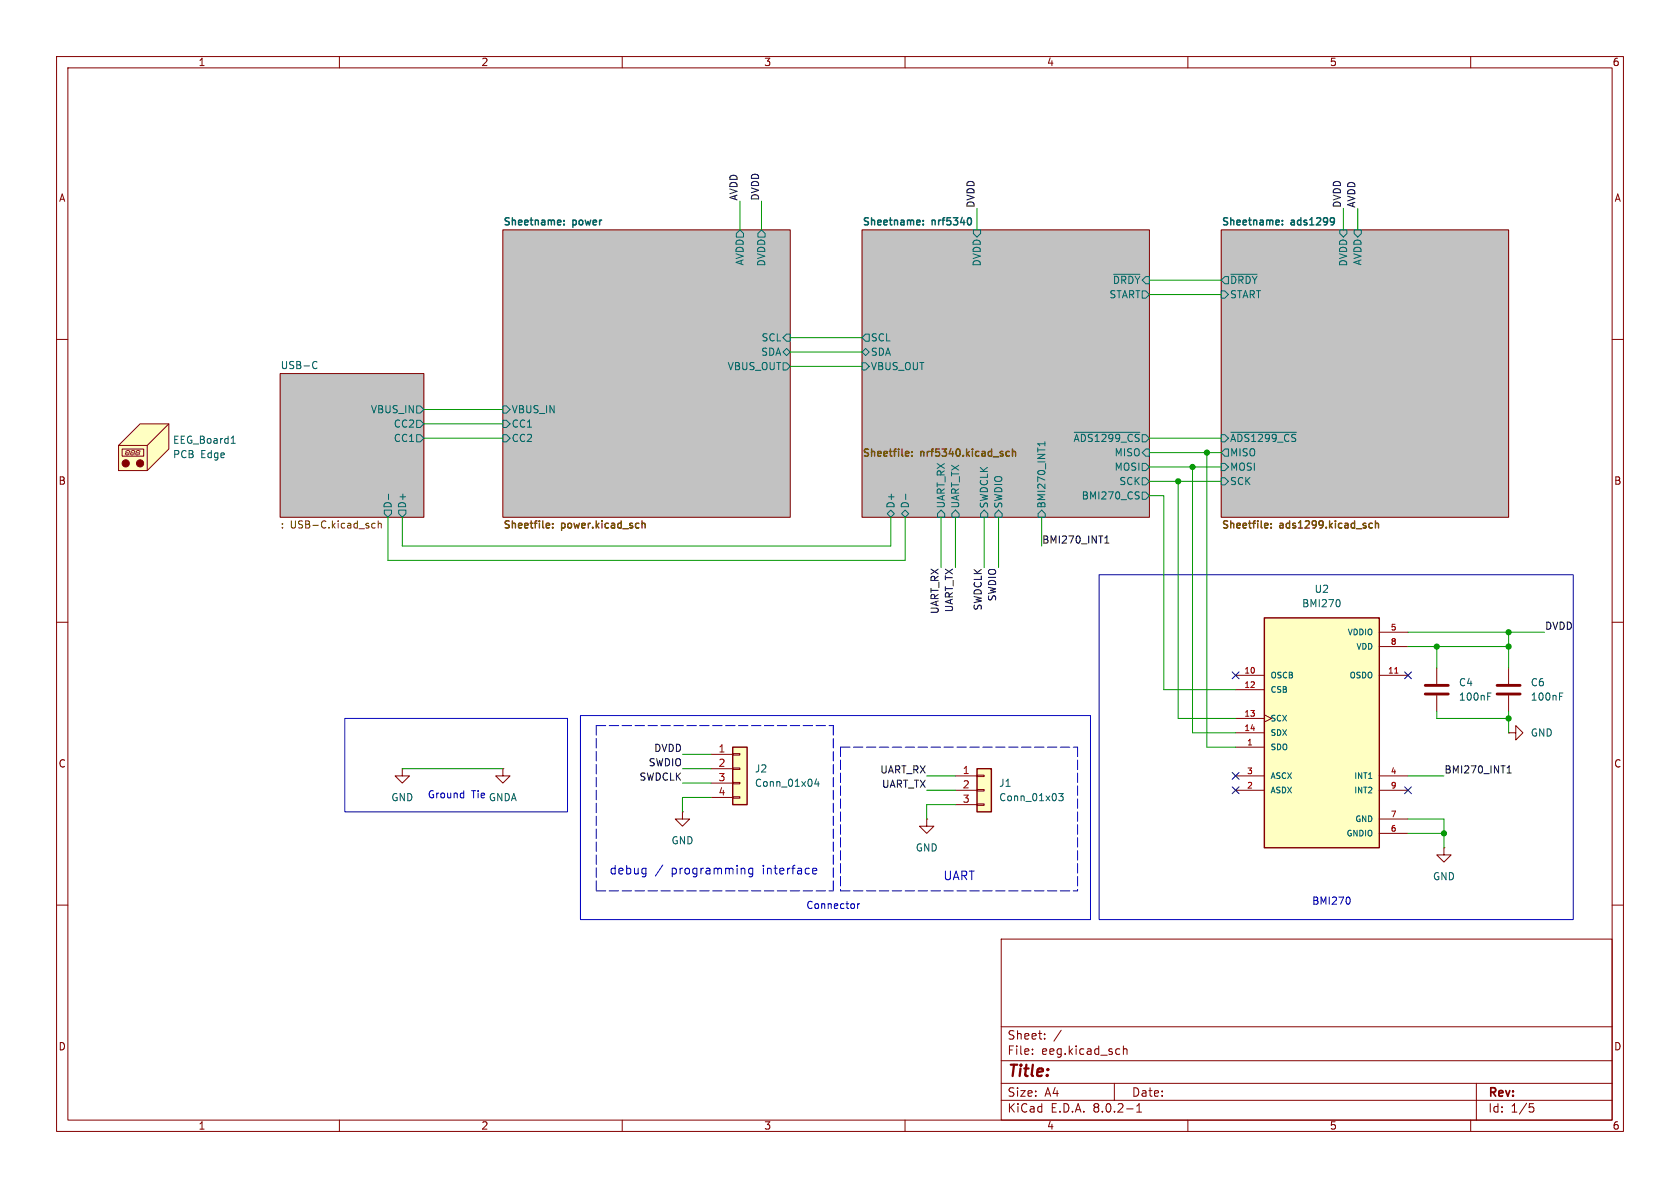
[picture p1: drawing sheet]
<svg xmlns="http://www.w3.org/2000/svg" width="297mm" height="210mm" viewBox="0 0 297 210" stroke-linecap="round" stroke-linejoin="round" font-family="sans-serif">
<g fill="none" stroke="#840000" stroke-width=".18">
<path d="M10 10h277v190h-277zM12 12h273v186h-273zM60 10v2M110 10v2M160 10v2M210 10v2M260 10v2M10 60h2M88.9 40.6h50.8v50.8h-50.8zM152.4 40.6h50.8v50.8h-50.8zM215.9 40.6h50.8v50.8h-50.8zM285 60h2"/>
<path d="M49.5 66h25.4v25.4h-25.4zM10 110h2M266.7 118.1v2.8M285 110h2M71.1 135.9v1.3h1.3l-1.3 1.2-1.3-1.2h1.3M71.1 135.9h.1M266.7 122.9v2.8M10 160h2M285 160h2M177 166h108v32h-108zM60 198v2M110 198v2"/>
<path d="M160 198v2M177 194.5h108M177 191.5h108M177 187.5h108M177 181.5h108M182.5 186.3v.1M182.5 185.5v.1M184.7 183.6v.1M184.7 182.8v.1M187.6 182.1l-1.3 2M197 191.5v3M198.6 184.9v1.5"/>
<path d="M198.6 185.5l.2-.1 .4 .1v.9M199.2 196h1.1M201 196.6h.8M201 195.5l.4-.4v1.5M210 198v2M260 198v2M261 191.5v6.5M270.4 195.1h.7M270.5 195.7h.4l.3 .3-.2 .5-.5 .1"/>
</g>
<g fill="#c2c2c2" stroke="#c2c2c2" stroke-width=".18">
<path d="M152.4 40.6h50.8v50.8h-50.8z"/>
<path d="M88.9 40.6h50.8v50.8h-50.8z"/>
<path d="M49.5 66h25.4v25.4h-25.4z"/>
<path d="M215.9 40.6h50.8v50.8h-50.8z"/>
</g>
<g fill="none" stroke="#006464" stroke-width=".18">
<path d="M130.8 40.6l.6 .7v.6h-1.2v-.6zM134.6 40.6l.7 .7v.6h-1.3v-.6zM139.1 59.1h.6v1.2h-.6l-.7-.6zM153 59.1h.7v1.2h-.7l-.6-.6zM172.1 40.6h1.3v.7l-.7 .6-.6-.6zM196.9 48.5h4.6M201.9 51.4h.7l.6 .7-.6 .6h-.7zM215.9 49.5l.6-.6h.7v1.3h-.7zM215.9 51.4h.6l.7 .7-.7 .6h-.6zM217.6 48.5h4.6M236.9 40.6h1.2v.7l-.6 .6-.6-.6zM239.4 40.6h1.3v.7l-.7 .6-.6-.6z"/>
<path d="M55.5 64l.3-.1 .2 .1M56 65l-.2 .2-.3-.1M73.7 76.8h.6l.6 .7-.6 .6h-.6zM73.7 74.3h.6l.6 .6-.6 .7h-.6zM73.7 71.8h.6l.6 .6-.6 .6h-.6zM88.9 74.3h.6l.7 .6-.7 .7h-.6zM88.9 76.8h.6l.7 .7-.7 .6h-.6zM88.9 71.8h.6l.7 .6-.7 .6h-.6zM138.4 62.2l.7-.6 .6 .6-.6 .7zM138.4 64.1h.7l.6 .7-.6 .6h-.7zM152.4 62.2l.6-.6 .7 .6-.7 .7zM152.4 64.1h.6l.7 .7-.7 .6h-.6z"/>
<path d="M184.7 78.1v.7M184.7 78.4h-1.2l.3 .4M189.9 76.4h11.6M202.6 79.4h.6v1.2h-.6l-.7-.6zM215.9 76.8h.6l.7 .7-.7 .6h-.6zM216.5 79.4h.7v1.2h-.7l-.6-.6zM217.6 76.4h11.6M67.9 90.2h1.3v.6l-.6 .6-.7-.6zM68.7 87.3v1M70.5 90.2h1.3v.6l-.7 .6-.6-.6zM156.8 90.8l.7-.6 .6 .6-.6 .6zM159.4 90.8l.6-.6 .7 .6-.7 .6z"/>
<path d="M160.1 87.3v1M166.4 90.2l.6 .6v.6h-1.3v-.6zM168.9 90.2l.6 .6v.6h-1.2v-.6zM174 90.2l.6 .6v.6h-1.2v-.6zM176.5 90.2l.7 .6v.6h-1.3v-.6zM184.1 90.2l.7 .6v.6h-1.3v-.6zM200.9 86.9l.5 .1M201.2 87.6l.2 .2-.2 .4M201.9 81.9h.7l.6 .7-.6 .6h-.7zM201.9 84.5h.7l.6 .6-.6 .6h-.7zM201.9 87h.7l.6 .6-.6 .7h-.7zM215.9 84.5h.6l.7 .6-.7 .6h-.6z"/>
<path d="M215.9 81.9h.6l.7 .7-.7 .6h-.6zM275.7 123.1h.4M275.7 122.5h.6"/>
</g>
<path d="M99.7 39.6v.2M99.7 39v.1M163.2 39.6v.2M163.2 39v.1M171.6 38.6l.1 .4-.1 .6M226.7 39.6v.2M226.7 39v.1M235.8 38.6v.9M235.9 39l-.1 .2" fill="none" stroke="#006464" stroke-width=".25"/>
<g fill="none" stroke="#725600" stroke-width=".25">
<path d="M153.5 79.4h-.4l-.2 .1M154.1 79.4v1.2M157.4 79.4v1.1M158.4 79.4l-.3 .2M158.9 79.4v.1M159.5 79.4v1.1M161.2 79.9v.1M165 79.4l-.3 .2M166.1 79.4h-.7v.6M166.5 79.4h.8l-.4 .5M168.1 79.3l-.3 .9M169.1 79.5l.2-.1 .3 .1"/>
<path d="M170.9 79.4v1.2M171.9 79.4v.1M175.3 79.4v1.2M179 79.4v1.2M179 79.9l.2-.1 .3 .1v.7M90 92.1h-.4l-.2 .1M90.6 92.1v1.2M93.9 92.1v1.1M94.9 92.1l-.3 .2M95.4 92.1v.1M96 92.1v1.1M97.7 93.2v.1"/>
<path d="M97.7 92.6v.1M105.4 92.1v1.2M106.4 92.1v.1M109.8 92.1v1.2M113.5 92.1v1.2M161.2 80.5v.1M217 92.1h-.4l-.2 .1M217.6 92.1v1.2M220.9 92.1v1.1M221.9 92.1l-.3 .2M222.4 92.1v.1M223 92.1v1.1"/>
<path d="M224.7 93.2v.1M224.7 92.6v.1M228 92.1v1.2M229.8 92.3l.1-.2v1.2M230.8 92.2l.1-.1 .5 .1M232 92.2l.2-.1 .4 .1M233.2 92.2l.2-.1 .4 .1M235.1 92.1v1.2M236.1 92.1v.1M239.5 92.1v1.2M243.2 92.1v1.2M243.2 92.6l.1-.1 .3 .1 .1 .7"/>
</g>
<path d="M49.9 93.2v.1M49.9 92.6v.1M66.3 92.6l-.3-.1-.3 .2 .1 .6h.5M66.9 92.6l.1-.1 .3 .1 .1 .7M66.9 92.1v1.2" fill="none" stroke="#725600" stroke-width=".18"/>
<path d="M264.7 122.7h4M264.7 121.2h4" fill="none" stroke="#840000" stroke-width=".51"/>
<path d="M21 78.7l3.8-3.8h5v4.5l-3.8 3.8h-5z" fill="#ffffc2"/>
<g fill="none" stroke="#840000" stroke-width=".18">
<path d="M21 78.7l3.8-3.8h5v4.5l-3.8 3.8h-5zM21.6 79.4h3.8v1.2h-3.8zM22.3 79.7v.3M22.5 79.7h.3M22.9 79.7v.3M23.2 79.7v.3M23.4 79.7h.3M23.8 79.7v.3M24.1 79.7v.3M24.3 79.7h.3M24.7 79.7v.3M26 78.7v4.5"/>
<path d="M29.8 74.9l-3.8 3.8h-5M22.2 80.1l-.1 .2M22.3 80.4h.3M22.4 80.1h.3M22.8 80.1v.3M23.1 80.1v.2M23.2 80.4h.3M23.3 80.1h.3M23.7 80.1v.3M24 80.1v.2M24.1 80.4h.3M24.2 80.1h.3"/>
<path d="M24.6 80.1v.3"/>
</g>
<g fill="#840000" stroke="#840000" stroke-width=".18">
<circle cx="22.2" cy="81.9" r=".63"/>
<circle cx="24.8" cy="81.9" r=".63"/>
</g>
<path d="M40.9 78.4h.7M41.1 77.3l.1-.2v1.3" fill="none" stroke="#006464" stroke-width=".18"/>
<path d="M129.5 132.1h2.6v10.1h-2.6z" fill="#ffffc2"/>
<g fill="none" stroke="#840000" stroke-width=".18">
<path d="M254 118.1v2.8M88.9 135.9v1.3h1.3l-1.3 1.2-1.3-1.2h1.3M88.9 135.9h.1M125.7 133.4h3.8M125.7 135.9h3.8M125.7 138.4h3.8M129.5 138.3h1.3v.3h-1.3zM129.5 135.8h1.3v.2h-1.3zM129.5 133.2h1.3v.3h-1.3zM254 122.9v2.8M120.6 143.5v1.3h1.3l-1.3 1.3-1.2-1.3h1.2M120.6 143.5h.1"/>
<path d="M125.7 141h3.8M129.5 140.8h1.3v.3h-1.3zM163.8 144.8v1.3h1.3l-1.3 1.2-1.2-1.2h1.2M163.8 144.8h.1"/>
</g>
<path d="M129.5 132.1h2.6v10.1h-2.6z" fill="none" stroke="#840000" stroke-width=".25"/>
<path d="M144.3 137.7l-.3 .9h.8M144.6 138.2v.8M263 123.1h.4M263 122.5h.6" fill="none" stroke="#006464" stroke-width=".18"/>
<path d="M252 122.7h4M252 121.2h4" fill="none" stroke="#840000" stroke-width=".51"/>
<path d="M172.7 135.9h2.6v7.6h-2.6z" fill="#ffffc2"/>
<path d="M168.9 137.2h3.8M168.9 139.7h3.8M172.7 139.6h1.3v.2h-1.3zM172.7 137h1.3v.3h-1.3zM266.7 129.5h1.3v-1.2l1.2 1.2-1.2 1.3v-1.3M266.7 129.5h.1M168.9 142.2h3.8M172.7 142.1h1.3v.3h-1.3zM255.3 149.9v1.2h1.2l-1.2 1.3-1.3-1.3h1.3M255.3 149.9h.1" fill="none" stroke="#840000" stroke-width=".18"/>
<path d="M172.7 135.9h2.6v7.6h-2.6z" fill="none" stroke="#840000" stroke-width=".25"/>
<path d="M187.2 140.3h.8l-.5 .5 .4 .1v.5l-.2 .1-.5-.1" fill="none" stroke="#006464" stroke-width=".18"/>
<path d="M223.5 109.2h20.3v40.7h-20.3z" fill="#ffffc2"/>
<path d="M223.5 109.2h20.3v40.7h-20.3z" fill="none" stroke="#840000" stroke-width=".25"/>
<g fill="none" stroke="#840000" stroke-width=".18">
<path d="M218.4 119.4h5.1M243.8 119.4h5.1M243.8 111.8h5.1M243.8 114.3h5.1M218.4 132.1h5.1M218.4 121.9h5.1M218.4 127h5.1M218.4 129.5h5.1M218.4 139.7h5.1M218.4 137.2h5.1M223.5 126.4l1.3 .6-1.3 .6M243.8 139.7h5.1"/>
<path d="M243.8 137.2h5.1M243.8 147.3h5.1M243.8 144.8h5.1"/>
</g>
<path d="M246.6 119h.6" fill="none" stroke="#a90000" stroke-width=".18"/>
<path d="M236.7 106.1l.2 .4-.2 .7" fill="none" stroke="#006464" stroke-width=".18"/>
<path d="M195.3 96h.7M195.3 95.1l.4-.4v1.3M266.4 136.6h.8M266.4 135.7l.4-.3v1.2" fill="none" stroke="#0f0f0f" stroke-width=".18"/>
<g fill="none" stroke="#0000c2" stroke-width=".18">
<path d="M194.3 101.6h83.8v61h-83.8zM61 127h39.3v16.5h-39.3zM82 139.8v1.2M102.6 126.5h90.2v36.1h-90.2zM81.9 140.2l.1 .1M82 141h-.1M133.1 153.5v1.2l-.3 .3-.4-.1M133.1 153.6l-.5-.1-.3 .3v.4l.2 .2h.6M143.7 154.4h.6M143.7 153.6l.5-.1 .2 .3-.7 .2M151.6 159.8v.8M152 159.8l-.4 .2"/>
<path d="M238.5 158.6l.2 .5-.2 .7"/>
</g>
<path d="M105.4 128.3h41.9M105.4 128.3v29.2M147.3 128.3v29.2M148.6 132.1v25.4M148.6 132.1h41.9M190.5 132.1v25.4M105.4 157.5h41.9M148.6 157.5h41.9" fill="none" stroke="#0000c2" stroke-width=".18" stroke-dasharray="1.7 .6"/>
<g fill="none" stroke="#009600" stroke-width=".18">
<path d="M130.8 35.6v5M134.6 35.6v5M172.7 36.8v3.8M237.5 36.8v3.8M240 36.8v3.8M139.7 59.7h12.7M203.2 49.5h12.7M203.2 52.1h12.7M74.9 77.5h14M74.9 72.4h14M74.9 74.9h14M139.7 64.8h12.7"/>
<path d="M139.7 62.2h12.7M203.2 77.5h12.7M68.6 91.4v7.7h91.4v-7.7M71.1 91.4v5.1h86.4v-5.1M166.4 91.4v8.9M168.9 91.4v8.9M174 91.4v8.9M176.5 91.4v8.9M184.1 91.4v5.1M203.2 80h12.7M203.2 85.1h12.7M203.2 82.6h12.7"/>
<path d="M203.2 87.6h2.5v34.3h12.7M208.3 85.1v41.9h10.1M210.8 82.6v46.9h7.6M213.4 80v52.1h5M248.9 111.8h24.1M248.9 114.3h17.8M254 114.3v3.8M266.7 111.8v6.3M71.1 135.9h17.8M120.6 135.9h5.1M120.6 138.4h5.1M120.6 133.4h5.1"/>
<path d="M163.8 139.7h5.1M163.8 137.2h5.1M248.9 137.2h6.4M254 125.7v1.3h12.7M266.7 125.7v3.8M125.7 141h-5.1v2.5M168.9 142.2h-5.1v2.6M248.9 144.8h6.4v5.1M248.9 147.3h6.4"/>
</g>
<path d="M217.8 118.8l1.2 1.2M219 118.8l-1.2 1.2M248.3 118.8l1.2 1.2M249.5 118.8l-1.2 1.2M217.8 136.6l1.2 1.2M217.8 139.1l1.2 1.2M219 136.6l-1.2 1.2M219 139.1l-1.2 1.2M248.3 139.1l1.2 1.2M249.5 139.1l-1.2 1.2" fill="none" stroke="#000084" stroke-width=".18"/>
<g fill="#009600" stroke="#009600" stroke-width=".18">
<circle cx="266.7" cy="127" r=".46"/>
<circle cx="255.3" cy="147.3" r=".46"/>
<circle cx="254" cy="114.3" r=".46"/>
<circle cx="213.4" cy="80" r=".46"/>
<circle cx="208.3" cy="85.1" r=".46"/>
<circle cx="210.8" cy="82.6" r=".46"/>
<circle cx="266.7" cy="111.8" r=".46"/>
<circle cx="266.7" cy="114.3" r=".46"/>
</g>
<text font-size="2.8" fill="#840000" x="178" y="190.9">Title:</text>
<g font-size="2.1" fill="#0000c2">
<text x="107.7" y="154.7">debug</text>
<text x="115.8" y="154.7">/</text>
<text x="118.7" y="154.7">programming</text>
<text x="135" y="154.7">interface</text>
<text x="166.7" y="155.7">UART</text>
</g>
<g font-size="2.1" fill="#840000">
<text x="178" y="184">Sheet:</text>
<text x="178" y="186.7">File:</text>
<text x="184.1" y="186.7">eeg.kicad_sch</text>
<text x="178" y="196.9">KiCad</text>
<text x="178" y="194.1">Size:</text>
<text x="184.7" y="194.1">A4</text>
<text x="185.7" y="196.9">E.D.A.</text>
<text x="193.3" y="196.9">8.0.2-1</text>
<text x="200" y="194.1">Date:</text>
<text x="263" y="194.3">Rev:</text>
<text x="263" y="196.9">Id:</text>
<text x="267.1" y="196.9">1/5</text>
</g>
<g font-size="1.8" fill="#840000">
<text x="35" y="11.9">1</text>
<text x="85" y="11.9">2</text>
<text x="135" y="11.9">3</text>
<text x="185" y="11.9">4</text>
<text x="235" y="11.9">5</text>
<text x="285" y="11.9">6</text>
<text x="10.3" y="35.9">A</text>
<text x="285.3" y="35.9">A</text>
<text x="10.3" y="85.9">B</text>
<text x="285.3" y="85.9">B</text>
<text x="10.3" y="135.9">C</text>
<text x="285.3" y="135.9">C</text>
<text x="10.3" y="185.9">D</text>
<text x="285.3" y="185.9">D</text>
<text x="35" y="199.9">1</text>
<text x="85" y="199.9">2</text>
<text x="135" y="199.9">3</text>
<text x="185" y="199.9">4</text>
<text x="235" y="199.9">5</text>
<text x="285" y="199.9">6</text>
</g>
<g font-size="1.8" fill="#0f0f0f">
<text x="130.5" y="35.6" transform="rotate(-90 130.5 35.6)">AVDD</text>
<text x="134.3" y="35.6" transform="rotate(-90 134.3 35.6)">DVDD</text>
<text x="172.4" y="36.8" transform="rotate(-90 172.4 36.8)">DVDD</text>
<text x="237.1" y="36.8" transform="rotate(-90 237.1 36.8)">DVDD</text>
<text x="239.7" y="36.8" transform="rotate(-90 239.7 36.8)">AVDD</text>
<text x="184.1" y="96.2">BMI270_INT1</text>
<text x="176.2" y="106.4" transform="rotate(-90 176.2 106.4)">SWDIO</text>
<text x="166" y="108.6" transform="rotate(-90 166 108.6)">UART_RX</text>
<text x="168.6" y="108.3" transform="rotate(-90 168.6 108.3)">UART_TX</text>
<text x="173.6" y="108" transform="rotate(-90 173.6 108)">SWDCLK</text>
<text x="273" y="111.4">DVDD</text>
<text x="114.6" y="135.5">SWDIO</text>
<text x="115.5" y="133">DVDD</text>
<text x="155.5" y="136.8">UART_RX</text>
<text x="255.3" y="136.8">BMI270_INT1</text>
<text x="112.9" y="138.1">SWDCLK</text>
<text x="155.8" y="139.4">UART_TX</text>
</g>
<g font-size="1.8" fill="#006464">
<text x="88.9" y="39.9">Sheetname:</text>
<text x="101.3" y="39.9">power</text>
<text x="152.4" y="39.9">Sheetname:</text>
<text x="164.8" y="39.9">nrf5340</text>
<text x="215.9" y="39.9">Sheetname:</text>
<text x="228.3" y="39.9">ads1299</text>
<text x="131.7" y="47" transform="rotate(-90 131.7 47)">AVDD</text>
<text x="135.5" y="47.2" transform="rotate(-90 135.5 47.2)">DVDD</text>
<text x="173.6" y="47.2" transform="rotate(-90 173.6 47.2)">DVDD</text>
<text x="238.4" y="47.2" transform="rotate(-90 238.4 47.2)">DVDD</text>
<text x="240.9" y="47" transform="rotate(-90 240.9 47)">AVDD</text>
<text x="196" y="52.9">START</text>
<text x="196.6" y="50.4">~{DRDY}</text>
<text x="217.4" y="50.4">~{DRDY}</text>
<text x="217.4" y="52.9">START</text>
<text x="49.5" y="65.3">USB-C</text>
<text x="128.5" y="65.6">VBUS_OUT</text>
<text x="134.5" y="63.1">SDA</text>
<text x="134.5" y="60.6">SCL</text>
<text x="153.9" y="60.6">SCL</text>
<text x="153.9" y="63.1">SDA</text>
<text x="153.9" y="65.6">VBUS_OUT</text>
<text x="65.5" y="73.3">VBUS_IN</text>
<text x="69.5" y="75.8">CC2</text>
<text x="90.4" y="75.8">CC1</text>
<text x="90.4" y="73.3">VBUS_IN</text>
<text x="30.5" y="78.7">EEG_Board1</text>
<text x="30.5" y="81.2">PCB</text>
<text x="35.5" y="81.2">Edge</text>
<text x="69.5" y="78.3">CC1</text>
<text x="90.4" y="78.3">CC2</text>
<text x="189.7" y="78.3">~{ADS1299_CS}</text>
<text x="196.9" y="80.9">MISO</text>
<text x="196.9" y="83.4">MOSI</text>
<text x="217.4" y="78.3">~{ADS1299_CS}</text>
<text x="217.4" y="83.4">MOSI</text>
<text x="217.4" y="80.9">MISO</text>
<text x="69.4" y="90" transform="rotate(-90 69.4 90)">D-</text>
<text x="72" y="90" transform="rotate(-90 72 90)">D+</text>
<text x="158.3" y="90" transform="rotate(-90 158.3 90)">D+</text>
<text x="160.9" y="90" transform="rotate(-90 160.9 90)">D-</text>
<text x="167.2" y="90" transform="rotate(-90 167.2 90)">UART_RX</text>
<text x="169.8" y="90" transform="rotate(-90 169.8 90)">UART_TX</text>
<text x="174.9" y="90" transform="rotate(-90 174.9 90)">SWDCLK</text>
<text x="177.4" y="90" transform="rotate(-90 177.4 90)">SWDIO</text>
<text x="185" y="90" transform="rotate(-90 185 90)">BMI270_INT1</text>
<text x="191.1" y="88.5">BMI270_CS</text>
<text x="197.8" y="86">SCK</text>
<text x="217.4" y="86">SCK</text>
<text x="230.1" y="107.5">BMI270</text>
<text x="232.3" y="105">U2</text>
<text x="257.8" y="121.5">C4</text>
<text x="257.8" y="124.1">100nF</text>
<text x="270.5" y="121.5">C6</text>
<text x="270.5" y="124.1">100nF</text>
<text x="270.5" y="130.4">GND</text>
<text x="133.4" y="136.8">J2</text>
<text x="69.1" y="141.8">GND</text>
<text x="86.3" y="141.8">GNDA</text>
<text x="133.4" y="139.3">Conn_01x04</text>
<text x="176.5" y="139.3">J1</text>
<text x="176.5" y="141.8">Conn_01x03</text>
<text x="118.6" y="149.5">GND</text>
<text x="161.8" y="150.7">GND</text>
<text x="253.2" y="155.8">GND</text>
</g>
<g font-size="1.8" fill="#725600">
<text x="152.4" y="81.4">Sheetfile:</text>
<text x="162.8" y="81.4">nrf5340.kicad_sch</text>
<text x="51.3" y="93.8">USB-C.kicad_sch</text>
<text x="88.9" y="94.1">Sheetfile:</text>
<text x="99.3" y="94.1">power.kicad_sch</text>
<text x="215.9" y="94.1">Sheetfile:</text>
<text x="226.3" y="94.1">ads1299.kicad_sch</text>
</g>
<g font-size="1.8" fill="#a90000">
<text x="126.9" y="133.1">1</text>
<text x="126.9" y="135.6">2</text>
<text x="170.1" y="136.9">1</text>
<text x="126.9" y="138.2">3</text>
<text x="126.9" y="140.7">4</text>
<text x="170.1" y="139.4">2</text>
<text x="170.1" y="142">3</text>
</g>
<g font-size="1.8" fill="#0000c2">
<text x="75.5" y="141.3">Ground</text>
<text x="83.4" y="141.3">Tie</text>
<text x="142.4" y="160.9">Connector</text>
<text x="231.9" y="160.1">BMI270</text>
</g>
<g font-size="1.4" fill="#006464">
<text x="238.1" y="112.5">VDDIO</text>
<text x="239.7" y="115">VDD</text>
<text x="224.5" y="120.1">OSCB</text>
<text x="224.5" y="122.7">CSB</text>
<text x="238.5" y="120.1">OSDO</text>
<text x="224.5" y="127.7">SCX</text>
<text x="224.5" y="130.3">SDX</text>
<text x="224.5" y="132.8">SDO</text>
<text x="224.5" y="137.9">ASCX</text>
<text x="239.3" y="137.9">INT1</text>
<text x="224.5" y="140.4">ASDX</text>
<text x="239.3" y="140.4">INT2</text>
<text x="237.9" y="148.1">GNDIO</text>
<text x="239.5" y="145.5">GND</text>
</g>
<g font-size="1.4" fill="#a90000">
<text x="245.8" y="111.5">5</text>
<text x="219.9" y="119.1">10</text>
<text x="245.3" y="119.1">11</text>
<text x="245.8" y="114">8</text>
<text x="219.9" y="121.7">12</text>
<text x="219.9" y="126.7">13</text>
<text x="219.9" y="129.3">14</text>
<text x="220.4" y="131.8">1</text>
<text x="220.4" y="136.9">3</text>
<text x="245.8" y="136.9">4</text>
<text x="220.4" y="139.4">2</text>
<text x="245.8" y="139.4">9</text>
<text x="245.8" y="147.1">6</text>
<text x="245.8" y="144.5">7</text>
</g>
</svg>
